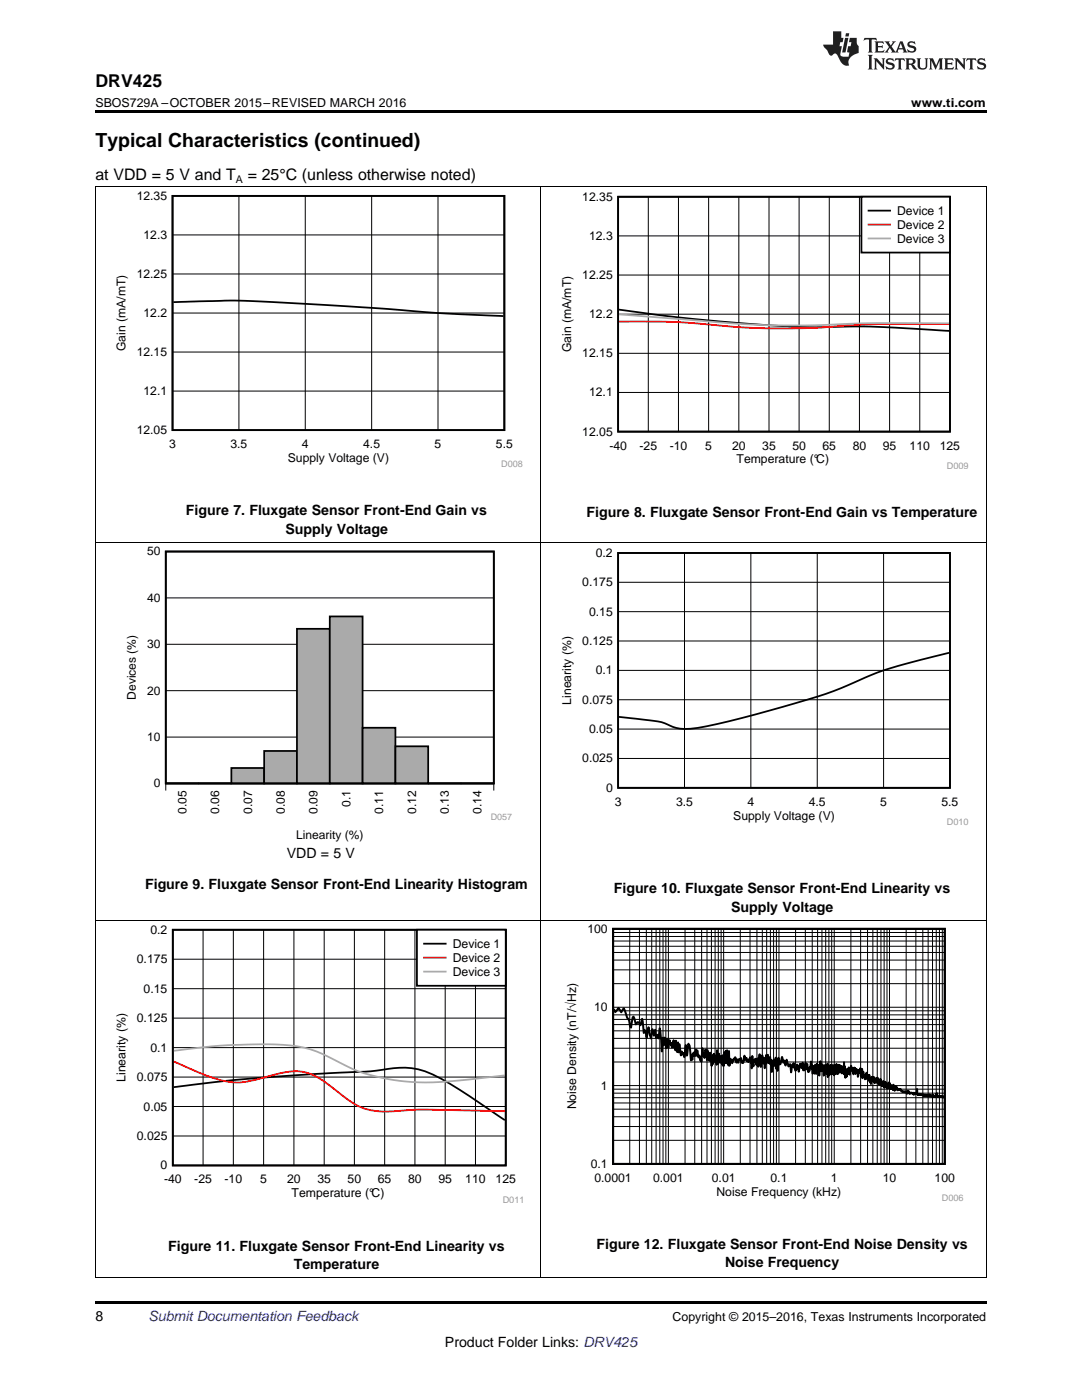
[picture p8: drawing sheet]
<svg xmlns="http://www.w3.org/2000/svg" width="216mm" height="279mm" viewBox="0 0 216 279" stroke-linecap="round" stroke-linejoin="round" font-family="sans-serif">
<path d="M19 254.9l.2 .1zM196.7 254.9l.1 .1zM19 259.7h177.8v.5h-177.8z" fill="#000"/>
<path d="M19.1 183.7v71.3M107.9 183.7v71.3M196.8 183.7v71.3M19 254.9h177.8" fill="none" stroke="#000" stroke-width=".2"/>
<path d="M22.7 184.6h81.6v55.5h-81.6z" fill-rule="evenodd" fill="#fff"/>
<path d="M34.5 185.6h66.4v47h-66.4zM34.7 217a416.7 416.7 0 0 1 39.2-3.2l1.2-.1a18.9 18.9 0 0 1 9.7 .1 63.1 63.1 0 0 1 12.3 7.3l3.6 2.4" fill="none" stroke="#000" stroke-width=".35"/>
<g fill="none" stroke="#000" stroke-width=".2">
<path d="M34.5 197.3h66.4M34.5 191.4h66.4M40.5 185.6v47M46.6 185.6v47M52.6 185.6v47M58.6 185.6v47M64.7 185.6v47M70.7 185.6v47M76.8 185.6v47M82.8 185.6v47M88.8 185.6v47M94.9 185.6v47"/>
<path d="M34.5 215h66.4M34.5 209.1h66.4M34.5 203.2h66.4M34.5 226.7h66.4M34.5 220.8h66.4"/>
</g>
<path d="M34.7 211.9l.5 .2a51.1 51.1 0 0 0 10 3.7 17.2 17.2 0 0 0 8.4-1 12.9 12.9 0 0 1 8.3-.5 35.6 35.6 0 0 1 7.3 5 12.5 12.5 0 0 0 9.3 2.5 101.8 101.8 0 0 1 15.1-.2l7.1 .2" fill="none" stroke="#f00" stroke-width=".35"/>
<path d="M34.7 209.7a108.6 108.6 0 0 1 23.2-1.1 24.1 24.1 0 0 1 10.1 3.6 36.1 36.1 0 0 0 15.4 3.8 134.5 134.5 0 0 0 17.3-1.4" fill="none" stroke="#aaa" stroke-width=".35"/>
<path d="M83.2 185.6h17.7v11.1h-17.7z" fill-rule="evenodd" fill="#fff"/>
<path d="M83.2 185.6h17.7v11.1h-17.7zM84.6 188.3h4.3" fill="none" stroke="#000" stroke-width=".35"/>
<path d="M84.6 191.1h4.3" fill="none" stroke="#f00" stroke-width=".35"/>
<path d="M84.6 193.9h4.3" fill="none" stroke="#aaa" stroke-width=".35"/>
<path d="M112.6 184.5h79.6v55.2h-79.6z" fill-rule="evenodd" fill="#fff"/>
<path d="M122.3 185.4h66.2v46.9h-66.2zM122.5 201.4l.3 .6 .6-.9 .6 .9 .5-.8 .2 .5a3.4 3.4 0 0 0 .8 2l.2 1.2 .2 .2 .3-2.1 .2-.1 .5 1.5 .4-.4 .2 .1 .3 .5 .3-1.3 .4 2.9 .2-.6 .3 1.5 .4-2.1 .3 1.6 .2 .7 .3-1.9 .3 1.3 .2-1.2 .2 1.6 .2-.1 .1-.5 .2 .7 .2-2 .5 4.6 .2-2.7 .1 1.5 .2-1.5 .2 .1 .1 2 .2-1.9 .3 1.8 .1-1.4 .1 .2v-.3l.3 1 .1-.5 .1 1 .1-1 .1 .9 .1-1.4 .1 1.5 .2-.8 .1 1.3 .1-1.9 .2 2.3 .2-2 .1 2 .1-1.6 .4 2.2 .1-.7 .3 .6 .1-.3 .1 .1v.7l.3-2.4 .2 2.1 .4-2.4 .2 .6 .3 2.7 .1-1.1 .2 1 .1-1.3 .1 .5 .1-.7 .2 .8 .2-1.3 .1 1.2 .1-1.1 .3 1.4 .1-.3v.2l.1-.2 .1 1 .2-.5v.7l.3-2.7 .1 1.5 .1-.5 .2 .9 .1-1.6 .1 .1 .1-.1 .2 2.1 .1-2 .2 1.6 .1-.7 .1 1.2 .1-1.6 .2 1.6v-.5l.1 .3v1.2l.1-1.9 .2 1.5 .1-1.9v.4l.1-.5 .1 1.6v-1.3l.2 1 .1-.6 .1 1.5 .1-2.9 .1 2.8 .2-2.1 .3 1.8 .1-1.3 .1 1.1v-1.1l.1 .3v-.2l.1 1.5v-1.3l.1 1.6 .2-2.3 .1 2.3v-2.6l.2 2 .2-2.4 .1 2.5 .1-2.6 .1 1.8 .1-.9 .1 2.1 .1-2.8 .1 2.9 .1-1.4 .4 .9 .2-.7 .1 .1 .3-.6 .2 1.1 .2-.6 .2 .6 .2-.7 .2 .2 .1-.4 .3 .9 .1-.2 .1 .2 .2-1.4 .2 .8 .1-.3h.2l.1 .6v-.1l.2 .2 .2-.5v.2l.2-.6 .1 1 .1-.4 .1 1.6 .1-2.5 .2 2.1 .2-1.2 .1 .2 .1-.5 .1 .7 .1-.6 .1 1.1v-1.1l.1 .8 .1-1 .1 1.7 .3-2.5 .1 2.2 .1-.2v.5l.3-2.3 .1 1.4v-.1l.1 .3v-1.1l.2 1.2v-1l.1 1.9 .1-1.3 .1 .5 .1-1.8v1.4l.2-1 .1 .7v-1.2l.1 1.6 .2-.3 .1 .5 .1-1.4 .1 1.3 .1-.4 .1 2.1v-2.1l.1 1v-1.2l.1 .9 .1-.7v1l.1-1.2 .1 1 .1-1 .1 .8 .1-1.3v2.2l.1-1.5 .1 1.2 .1-1.3v2l.2-2.6 .2 1.3 .3-.2 .3-1.3 .2 1.2 .2-.4 .3 .9 .2-1.1 .4 1.3 .3-.4 .2 1.6 .1-1.2 .1-.4 .1 .5 .2-.7 .3 1.5 .1-.3 .1 .1 .2-1 .1 .8v-.6l.2 1.2 .2-1.6 .4 .8 .2-1 .1 1.5 .1-1v-.1l.1 1.1 .3-1.5 .1 1.3 .2-1.1 .2 1.6 .1-.6 .1 .4 .1-.8 .1 .3 .1-1.3 .4 2.4 .1-1.5 .1 .5 .1-.5v.2l.1 1.3 .1-1.8v1.3l.1-1 .1 1.5 .1-2v.8l.3-.5 .1 .7 .1 1.3 .2-2.8 .1 2 .1-1.3 .1 .8 .1-.9 .1 1.4 .1-1v.2l.1 1.7 .1-1.8v.8l.1-1.2 .2 1.8v-1.7l.1 1.7 .2-2 .1 2.7 .1-2.5 .1 2.1 .1-1.2v.3v-.7l.1 .9v-1l.1 1.5 .1-1.9 .1 1.8 .1-1.3 .1 1.4v-1.8l.2 1.7v-1.3l.1 .7v-.6v1.5l.1-2 .1 1.6 .1-1.1 .1 1.2 .1-2 .2 2 .1-1.5 .1 1.5 .1-1.8v1.3l.2-1.2v1.4l.2-.8 .1 .7v-1.1l.1 1.4v-1.3v1.1v-.8l.1 .8 .1-.6 .1 .8 .1-2.2 .1 2.3v-1.6l.2 2.4v-1.7v.9l.1-.8 .2 1.4v-1.6l.2 1.1 .2-1.4 .2 1.5 .2-1.8 .2 1 .2-.5v.1l.1 1.1 .1-1.3 .1 .4 .1-.3 .1 .1v1l.2-1 .1 .7 .1-.5 .1 1.4 .2-1.3 .1 .4 .1-.6v.6l.1-.8 .2 1.7 .1-1.6 .1 1.9 .1-1.3 .2 1.1v-.3v.2l.1-.1 .1 .6 .1-.9 .1 .8 .1-1.2 .1 1.1 .1-.6 .1 .6 .1-.6 .1 1v-1.1l.2 1.4 .1-.6 .1 1v-1.3l.1 .9v-.7l.1 .5 .1-.8v.9l.1-.8 .1 .7 .1-.7 .1 1.2 .2-1 .1 .7 .1-.6 .1 .8 .1-1 .1 1.1 .1-.9 .2 1.2 .2-1.2 .1 1v-.4l.2 .8 .1-.6v.7l.1-1 .2 1.2v-1.1l.2 1.1v-1.1v.7l.1-.7 .1 .6v-.4v.4l.1-.3v.9l.1-.9v1l.1-.7v.7l.1-.8v.7v-.8l.1 .6 .1-.9v.9l.1-.8v.8l.1-.5 .1 .9v-.8l.2 .8v-.6l.1 .5v-.5l.1 .4v-.3l.1 .7 .1-1v1.1l.1-1 .1 1.1v-.7l.2 .4v-.7l.2 .7 .1-.4 .1 .6 .1-.2 .1 .1 .4-.2 .1 .4h.1l.1 .2 .1-.1 .1 .2 .2-.2 .2 .2 .2-.2 .2 .5 .1-.6 .1 .3 .1-.2 .1 .1 .1 .4 .3-.2 .3 .2 .2-.2v.4l.2-.4 .2 .3 .2-.2 .1-.9 .1 1.2h.3v-.2l.1 .1 .1-.1 .2 .3 .3-.2v.2l.2-.2v.3v-.2l.2 .1 .1-.1 .1 .1 .1-.1 .1 .2 .1-.2 .1 .3 .1-.3 .1 .2 .1-.3 .2 .4v-.2l.1 .2 .1-.2 .1 .2 .2-.2v.3l.2-.4v.5l.1-.3v.2l.2-.2v.2l.3-.7 .2 .7 .1-.1 .1 .1 .1-.1 .1 .1 .1-.2v.2l.2-.1 .1 .1v-.2l.3 .4v-.3l.1 .1" fill="none" stroke="#000" stroke-width=".4"/>
<g fill="none" stroke="#000" stroke-width=".2">
<path d="M19.1 108.3v75.4M107.9 108.3v75.4M196.8 108.3v75.4M19 183.7h177.8M122.3 196.3h66.2M122.3 193.6h66.2M122.3 191.6h66.2M122.3 190.1h66.2M122.3 188.8h66.2M122.3 187.8h66.2M122.3 186.9h66.2M122.3 186.1h66.2"/>
<path d="M125.7 185.4v46.9M127.6 185.4v46.9M129 185.4v46.9M130 185.4v46.9M130.9 185.4v46.9M131.7 185.4v46.9M132.3 185.4v46.9M132.9 185.4v46.9M133.4 185.4v46.9M136.7 185.4v46.9M138.6 185.4v46.9M140 185.4v46.9"/>
<path d="M141.1 185.4v46.9M142 185.4v46.9M142.7 185.4v46.9M143.3 185.4v46.9M143.9 185.4v46.9M144.4 185.4v46.9M147.7 185.4v46.9M149.7 185.4v46.9M151 185.4v46.9M152.1 185.4v46.9M153 185.4v46.9M153.7 185.4v46.9"/>
<path d="M154.4 185.4v46.9M154.9 185.4v46.9M155.4 185.4v46.9M158.7 185.4v46.9M160.7 185.4v46.9M162.1 185.4v46.9M163.1 185.4v46.9M164 185.4v46.9M164.8 185.4v46.9M165.4 185.4v46.9M166 185.4v46.9M166.5 185.4v46.9"/>
<path d="M169.8 185.4v46.9M171.7 185.4v46.9M173.1 185.4v46.9M174.2 185.4v46.9M175 185.4v46.9M175.8 185.4v46.9M176.4 185.4v46.9M177 185.4v46.9M177.5 185.4v46.9M180.8 185.4v46.9M182.8 185.4v46.9M184.1 185.4v46.9"/>
<path d="M185.2 185.4v46.9M186.1 185.4v46.9M186.8 185.4v46.9M187.5 185.4v46.9M188 185.4v46.9M122.3 219.1h66.2M122.3 218.2h66.2M122.3 217.4h66.2M122.3 216.7h66.2M122.3 211.9h66.2M122.3 209.2h66.2M122.3 207.2h66.2"/>
<path d="M122.3 205.7h66.2M122.3 204.5h66.2M122.3 203.4h66.2M122.3 202.5h66.2M122.3 201.7h66.2M122.3 201h66.2M122.3 227.6h66.2M122.3 224.8h66.2M122.3 222.9h66.2M122.3 221.4h66.2M122.3 220.1h66.2"/>
</g>
<path d="M24.8 109.2h77.4v58.7h-77.4z" fill-rule="evenodd" fill="#fff"/>
<path d="M33.1 110.1h65.4v46.3h-65.4zM33.1 156.4h6.5zM39.6 156.4h6.6z" fill="none" stroke="#000" stroke-width=".35"/>
<path d="M33.1 119.3h65.4M33.1 110.1h65.4M33.1 137.8h65.4M33.1 128.6h65.4M33.1 157.8v-1.4h65.4v1.4M33.1 147.1h65.4" fill="none" stroke="#000" stroke-width=".2"/>
<path d="M33.1 156.4h13.1" fill="none" stroke="#aaa" stroke-width=".2"/>
<path d="M46.2 153.3h6.5v3.1h-6.5z" fill-rule="evenodd" fill="#aaa"/>
<path d="M46.2 153.3h6.5v3.1h-6.5z" fill="none" stroke="#000" stroke-width=".35"/>
<path d="M52.7 149.9h6.6v6.5h-6.6z" fill-rule="evenodd" fill="#aaa"/>
<path d="M52.7 149.9h6.6v6.5h-6.6z" fill="none" stroke="#000" stroke-width=".35"/>
<path d="M59.3 125.5h6.5v30.9h-6.5z" fill-rule="evenodd" fill="#aaa"/>
<path d="M59.3 125.5h6.5v30.9h-6.5z" fill="none" stroke="#000" stroke-width=".35"/>
<path d="M65.8 123h6.6v33.4h-6.6z" fill-rule="evenodd" fill="#aaa"/>
<path d="M65.8 123h6.6v33.4h-6.6z" fill="none" stroke="#000" stroke-width=".35"/>
<path d="M72.4 145.2h6.5v11.2h-6.5z" fill-rule="evenodd" fill="#aaa"/>
<path d="M72.4 145.2h6.5v11.2h-6.5z" fill="none" stroke="#000" stroke-width=".35"/>
<path d="M78.9 148.9h6.6v7.5h-6.6z" fill-rule="evenodd" fill="#aaa"/>
<path d="M33.1 110.1h65.4v46.3h-65.4zM78.9 148.9h6.5v7.5h-6.5zM85.4 156.4h6.6zM92 156.4h6.5z" fill="none" stroke="#000" stroke-width=".35"/>
<path d="M85.4 156.4h13.1" fill="none" stroke="#aaa" stroke-width=".2"/>
<path d="M111.6 109.4h81.6v55.3h-81.6z" fill-rule="evenodd" fill="#fff"/>
<path d="M123.3 110.4h66.3v46.8h-66.3zM189.4 130.3l-4.2 1a73.3 73.3 0 0 0-17.4 6 219.2 219.2 0 0 1-28.6 8 8.9 8.9 0 0 1-6.6-1l-2.1-.4-7-.8" fill="none" stroke="#000" stroke-width=".35"/>
<g fill="none" stroke="#000" stroke-width=".2">
<path d="M19.1 37.3v71M107.9 37.3v71M196.8 37.3v71M19 108.3h177.8M123.3 116.2h66.3M136.6 110.4v46.8M149.8 110.4v46.8M163.1 110.4v46.8M176.3 110.4v46.8M123.3 139.6h66.3M123.3 133.8h66.3M123.3 127.9h66.3"/>
<path d="M123.3 122.1h66.3M123.3 151.4h66.3M123.3 145.5h66.3"/>
</g>
<path d="M111.6 38.3h81.6v55.3h-81.6z" fill-rule="evenodd" fill="#fff"/>
<path d="M123.3 39.3h66.3v46.8h-66.3zM123.5 61.8a336.7 336.7 0 0 0 40.3 3.5 171.7 171.7 0 0 1 23.5 .6l2.1 .1" fill="none" stroke="#000" stroke-width=".35"/>
<g fill="none" stroke="#000" stroke-width=".2">
<path d="M129.4 39.3v46.8M135.4 39.3v46.8M141.4 39.3v46.8M147.4 39.3v46.8M153.4 39.3v46.8M159.5 39.3v46.8M165.5 39.3v46.8M171.5 39.3v46.8M177.5 39.3v46.8M183.5 39.3v46.8M123.3 54.9h66.3M123.3 47.1h66.3"/>
<path d="M123.3 78.3h66.3M123.3 70.5h66.3M123.3 62.7h66.3"/>
</g>
<path d="M123.5 64.2a158.1 158.1 0 0 1 23.2 1 156.7 156.7 0 0 0 25.4-.4l17.3-.1" fill="none" stroke="#f00" stroke-width=".35"/>
<path d="M123.5 62.7l9.1 .7a273.7 273.7 0 0 0 27.7 1.6l13.2-.5h15.9" fill="none" stroke="#aaa" stroke-width=".35"/>
<path d="M171.9 39.3h17.7v11.1h-17.7z" fill-rule="evenodd" fill="#fff"/>
<path d="M171.9 39.3h17.7v11.1h-17.7zM173.3 42h4.3" fill="none" stroke="#000" stroke-width=".35"/>
<path d="M173.3 44.8h4.3" fill="none" stroke="#f00" stroke-width=".35"/>
<path d="M173.3 47.6h4.3" fill="none" stroke="#aaa" stroke-width=".35"/>
<path d="M22.7 38.2h81.6v55.1h-81.6z" fill-rule="evenodd" fill="#fff"/>
<path d="M34.4 39.1h66.2v46.7h-66.2zM34.6 60.3l3.3-.1a161.6 161.6 0 0 1 21.3 .3l16.7 1.1a373 373 0 0 0 24.6 1.5" fill="none" stroke="#000" stroke-width=".35"/>
<path d="M19 37.2h177.8M47.7 39.1v46.7M60.9 39.1v46.7M74.2 39.1v46.7M87.4 39.1v46.7M34.4 54.7h66.2M34.4 46.9h66.2M34.4 78h66.2M34.4 70.3h66.2M34.4 62.5h66.2" fill="none" stroke="#000" stroke-width=".2"/>
<path d="M19 22h177.8v.5h-177.8z" fill="#000"/>
<g fill="#231f20">
<path d="M172.5 7.6l-.1 .5 .4-.2h.6v.1v2.1l-.2 .4h.9l-.2-.4v-2.1l.1-.1h.5l.5 .2-.2-.5zM174.5 8.3l.2 .3v1.5l-.2 .4h1.8l.2-.6a1.04 1.04 0 0 1-1.3 .2v-.7h.6l.3 .2v-.6l-.3 .2h-.6v-.6l.8-.1 .4 .3-.2-.5zM176.5 8.3l.9 1.1-.9 1.1h.8l-.2-.2 .4-.7 .5 .7-.2 .2h1.5l-.2-.2 .2-.4h.9l.1 .4-.2 .2h1l-.3-.3-.7-1.9h-.5l-.9 2-.8-1 .9-1h-.8l.1 .3-.4 .5-.3-.6 .1-.2zM179.7 8.6l.4 1h-.7zM181.3 8.4a.63 .63 0 0 0-.2 .7 .63 .63 0 0 0 .6 .4l.6 .2 .1 .2a.75 .75 0 0 1-.7 .4 .75 .75 0 0 1-.6-.5l.1 .7 .1-.1a1.11 1.11 0 0 0 1.5-.6 1.13 1.13 0 0 0-1.2-.8l-.1-.4a1.04 1.04 0 0 1 1.2 .2l-.2-.5-.2 .1-.4-.2zM173.2 10.9l.2 .4v2.2l-.2 .4h1l-.3-.4v-2.2l.3-.4zM174.3 11.6l.3 .4v1.5l-.3 .4h.8l-.2-.4v-1.3l1.5 1.7v-1.9l.2-.4h-.7l.2 .4v.9l-1.1-1.3zM177 11.8a.62 .62 0 0 0-.2 .7 .62 .62 0 0 0 .6 .4l.6 .1 .1 .3a.76 .76 0 0 1-.7 .3 .76 .76 0 0 1-.7-.4l.2 .7 .1-.1a1.11 1.11 0 0 0 1.5-.6 1.13 1.13 0 0 0-1.2-.8l-.1-.4a1.04 1.04 0 0 1 1.2 .2l-.2-.6-.2 .1-.5-.1zM178.7 11.6l-.2 .6a.61 .61 0 0 1 .8-.3v1.6l-.2 .4h.9l-.2-.4v-1.6a.63 .63 0 0 1 .7 .3l-.1-.6zM180.6 11.6l.3 .4v1.5l-.3 .4h1l-.2-.2-.1-.8 .6 .2a.76 .76 0 0 0 1.2 .7l-1-1a.58 .58 0 0 0 .6-.5 .58 .58 0 0 0-.5-.6zM181.4 11.9h.1a.45 .45 0 0 1 .5 .1 .45 .45 0 0 1 .1 .5l-.8 .2zM182.9 11.6l.2 .2a2.17 2.17 0 0 0 .3 1.9 .99 .99 0 0 0 1.6-.6v-1.1l.2-.4h-.7l.2 .2a1.92 1.92 0 0 1-.2 1.8 .6 .6 0 0 1-.9-.5v-1.1l.2-.4zM185.4 11.6l.2 .4v1.5l-.2 .4h.7l-.2-.4v-1.4l.8 1.8 .8-1.8v1.4l-.2 .4h.9l-.2-.4v-1.5l.2-.4h-.8l-.6 1.5-.6-1.5zM188.4 11.6l.2 .4v1.5l-.2 .4h1.8l.1-.6a1.04 1.04 0 0 1-1.2 .1v-.6h.5l.4 .2v-.6l-.4 .2h-.5v-.7h.8l.3 .3-.1-.6zM190.5 11.6l.2 .4v1.5l-.2 .4h.7l-.2-.4v-1.3l1.5 1.7v-1.9l.2-.4h-.7l.2 .4v.9l-1.1-1.3zM192.9 11.6l-.1 .6a.61 .61 0 0 1 .7-.3l.1 1.6-.3 .4h1l-.3-.4 .1-1.6a.63 .63 0 0 1 .7 .3l-.1-.6zM195.2 11.8a.62 .62 0 0 0-.2 .7 .62 .62 0 0 0 .6 .4l.6 .1 .1 .3a.76 .76 0 0 1-.7 .3 .76 .76 0 0 1-.6-.4l.1 .7 .1-.1a1.11 1.11 0 0 0 1.6-.6 1.13 1.13 0 0 0-1.3-.8l-.1-.4a1.04 1.04 0 0 1 1.2 .2l-.1-.6-.2 .1-.5-.1z"/>
<path d="M166.2 6.3v2.6h-1.9v.4l.8 .9a.91 .91 0 0 0 1 .8 .56 .56 0 0 1 .5-.3 .56 .56 0 0 1 .5 .3l.4 .8a1.53 1.53 0 0 0 1.9 1.2 1.54 1.54 0 0 1 1-2.1l.9-.3v-1.4a1.52 1.52 0 0 1-.4-1.6h-1.3l-.2 .8h.5l-.2 .8h-.5l-.1 1v.2l.4 .1-.2 .8a1.93 1.93 0 0 1-1.6-.3l.3-1.8h-.5l.2-.8h.4l.2-.8h-.4v-1.3zM168.6 7.6l-.6 2.9h.7l.6-2.9zM168.8 6.6l-.1 .7h.6l.2-.7z"/>
</g>
<text font-size="3.9" x="19" y="29.3">Typical Characteristics (continued)</text>
<text font-size="3.5" x="19" y="17.3">DRV425</text>
<g font-size="3.2">
<text x="19" y="36">at VDD = 5 V and T</text>
<text x="49.4" y="36">= 25°C (unless otherwise noted)</text>
</g>
<g font-size="2.8">
<text x="37.1" y="102.9">Figure 7. Fluxgate Sensor Front-End Gain vs</text>
<text x="57" y="106.6">Supply Voltage</text>
<text x="117.1" y="103.2">Figure 8. Fluxgate Sensor Front-End Gain vs Temperature</text>
<text x="57.2" y="171.1">VDD = 5 V</text>
<text x="29" y="177.5">Figure 9. Fluxgate Sensor Front-End Linearity Histogram</text>
<text x="122.5" y="178.3">Figure 10. Fluxgate Sensor Front-End Linearity vs</text>
<text x="145.9" y="182">Supply Voltage</text>
<text x="33.6" y="249.7">Figure 11. Fluxgate Sensor Front-End Linearity vs</text>
<text x="119" y="249.3">Figure 12. Fluxgate Sensor Front-End Noise Density vs</text>
<text x="58.6" y="253.2">Temperature</text>
<text x="144.7" y="252.9">Noise Frequency</text>
<text x="19" y="263.6">8</text>
<text x="88.8" y="268.9">Product Folder Links: DRV425</text>
</g>
<text font-size="2.8" fill="#0000c8" x="29.6" y="263.6">Submit Documentation Feedback</text>
<g font-size="2.5">
<text x="19" y="21.4">SBOS729A –OCTOBER 2015–REVISED MARCH 2016</text>
<text x="181.8" y="21.4">www.ti.com</text>
<text x="134.2" y="263.6">Copyright © 2015–2016, Texas Instruments Incorporated</text>
</g>
<g font-size="2.4">
<text x="27.3" y="39.9">12.35</text>
<text x="116.2" y="40.1">12.35</text>
<text x="28.6" y="47.7">12.3</text>
<text x="117.5" y="47.9">12.3</text>
<text x="179" y="42.9">Device 1</text>
<text x="179" y="45.7">Device 2</text>
<text x="179" y="48.4">Device 3</text>
<text x="27.3" y="55.5">12.25</text>
<text x="116.2" y="55.7">12.25</text>
<text x="28.6" y="63.3">12.2</text>
<text x="117.5" y="63.5">12.2</text>
<text x="25" y="70.1" transform="rotate(-90 25 70.1)">Gain (mA/mT)</text>
<text x="27.3" y="71">12.15</text>
<text x="113.9" y="70.3" transform="rotate(-90 113.9 70.3)">Gain (mA/mT)</text>
<text x="116.2" y="71.3">12.15</text>
<text x="28.6" y="78.8">12.1</text>
<text x="117.5" y="79.1">12.1</text>
<text x="27.3" y="86.6">12.05</text>
<text x="33.8" y="89.4">3</text>
<text x="46" y="89.4">3.5</text>
<text x="60.2" y="89.4">4</text>
<text x="72.5" y="89.4">4.5</text>
<text x="86.7" y="89.4">5</text>
<text x="99" y="89.4">5.5</text>
<text x="116.2" y="86.9">12.05</text>
<text x="121.6" y="89.7">-40</text>
<text x="127.6" y="89.7">-25</text>
<text x="133.6" y="89.7">-10</text>
<text x="140.7" y="89.7">5</text>
<text x="146.1" y="89.7">20</text>
<text x="152.1" y="89.7">35</text>
<text x="158.1" y="89.7">50</text>
<text x="164.1" y="89.7">65</text>
<text x="170.1" y="89.7">80</text>
<text x="176.2" y="89.7">95</text>
<text x="181.5" y="89.7">110</text>
<text x="187.5" y="89.7">125</text>
<text x="57.4" y="92.2">Supply Voltage (V)</text>
<text x="147" y="92.5">Temperature (°C)</text>
<text x="29.3" y="110.9">50</text>
<text x="118.9" y="111.2">0.2</text>
<text x="116.2" y="117">0.175</text>
<text x="29.3" y="120.1">40</text>
<text x="117.5" y="122.9">0.15</text>
<text x="29.3" y="129.4">30</text>
<text x="116.2" y="128.7">0.125</text>
<text x="118.9" y="134.6">0.1</text>
<text x="27.1" y="139.7" transform="rotate(-90 27.1 139.7)">Devices (%)</text>
<text x="29.3" y="138.6">20</text>
<text x="113.9" y="140.6" transform="rotate(-90 113.9 140.6)">Linearity (%)</text>
<text x="116.2" y="140.4">0.075</text>
<text x="29.3" y="147.9">10</text>
<text x="117.5" y="146.3">0.05</text>
<text x="116.2" y="152.2">0.025</text>
<text x="30.7" y="157.1">0</text>
<text x="69.9" y="161.1" transform="rotate(-90 69.9 161.1)">0.1</text>
<text x="120.9" y="158">0</text>
<text x="122.7" y="160.8">3</text>
<text x="134.9" y="160.8">3.5</text>
<text x="149.2" y="160.8">4</text>
<text x="161.4" y="160.8">4.5</text>
<text x="175.6" y="160.8">5</text>
<text x="187.9" y="160.8">5.5</text>
<text x="37.2" y="162.4" transform="rotate(-90 37.2 162.4)">0.05</text>
<text x="43.7" y="162.4" transform="rotate(-90 43.7 162.4)">0.06</text>
<text x="50.3" y="162.4" transform="rotate(-90 50.3 162.4)">0.07</text>
<text x="56.8" y="162.4" transform="rotate(-90 56.8 162.4)">0.08</text>
<text x="59.1" y="167.4">Linearity (%)</text>
<text x="63.4" y="162.4" transform="rotate(-90 63.4 162.4)">0.09</text>
<text x="76.5" y="162.4" transform="rotate(-90 76.5 162.4)">0.11</text>
<text x="83" y="162.4" transform="rotate(-90 83 162.4)">0.12</text>
<text x="89.6" y="162.4" transform="rotate(-90 89.6 162.4)">0.13</text>
<text x="96.1" y="162.4" transform="rotate(-90 96.1 162.4)">0.14</text>
<text x="146.3" y="163.6">Supply Voltage (V)</text>
<text x="30" y="186.4">0.2</text>
<text x="90.4" y="189.2">Device 1</text>
<text x="90.4" y="192">Device 2</text>
<text x="117.2" y="186.2">100</text>
<text x="27.3" y="192.2">0.175</text>
<text x="90.4" y="194.8">Device 3</text>
<text x="27.3" y="204">0.125</text>
<text x="28.7" y="198.1">0.15</text>
<text x="118.6" y="201.8">10</text>
<text x="30" y="209.9">0.1</text>
<text x="25.1" y="215.9" transform="rotate(-90 25.1 215.9)">Linearity (%)</text>
<text x="27.3" y="215.8">0.075</text>
<text x="28.7" y="221.6">0.05</text>
<text x="115" y="221.4" transform="rotate(-90 115 221.4)">Noise Density (nT/óHz)</text>
<text x="119.9" y="217.4">1</text>
<text x="27.3" y="227.5">0.025</text>
<text x="32.1" y="233.4">0</text>
<text x="117.9" y="233.1">0.1</text>
<text x="32.7" y="236.2">-40</text>
<text x="38.8" y="236.2">-25</text>
<text x="44.8" y="236.2">-10</text>
<text x="51.9" y="236.2">5</text>
<text x="57.3" y="236.2">20</text>
<text x="58.2" y="239">Temperature (°C)</text>
<text x="63.3" y="236.2">35</text>
<text x="69.4" y="236.2">50</text>
<text x="75.4" y="236.2">65</text>
<text x="81.4" y="236.2">80</text>
<text x="87.5" y="236.2">95</text>
<text x="92.8" y="236.2">110</text>
<text x="98.9" y="236.2">125</text>
<text x="118.6" y="235.9">0.0001</text>
<text x="130.3" y="235.9">0.001</text>
<text x="142" y="235.9">0.01</text>
<text x="143" y="238.6">Noise Frequency (kHz)</text>
<text x="153.7" y="235.9">0.1</text>
<text x="165.8" y="235.9">1</text>
<text x="176.1" y="235.9">10</text>
<text x="186.5" y="235.9">100</text>
</g>
<text font-size="2.1" x="47.1" y="36.6">A</text>
<g font-size="1.8" fill="#999">
<text x="100" y="93.2">D008</text>
<text x="188.9" y="93.6">D009</text>
<text x="97.9" y="163.7">D057</text>
<text x="188.9" y="164.6">D010</text>
<text x="187.9" y="239.7">D006</text>
<text x="100.3" y="240">D011</text>
</g>
</svg>
